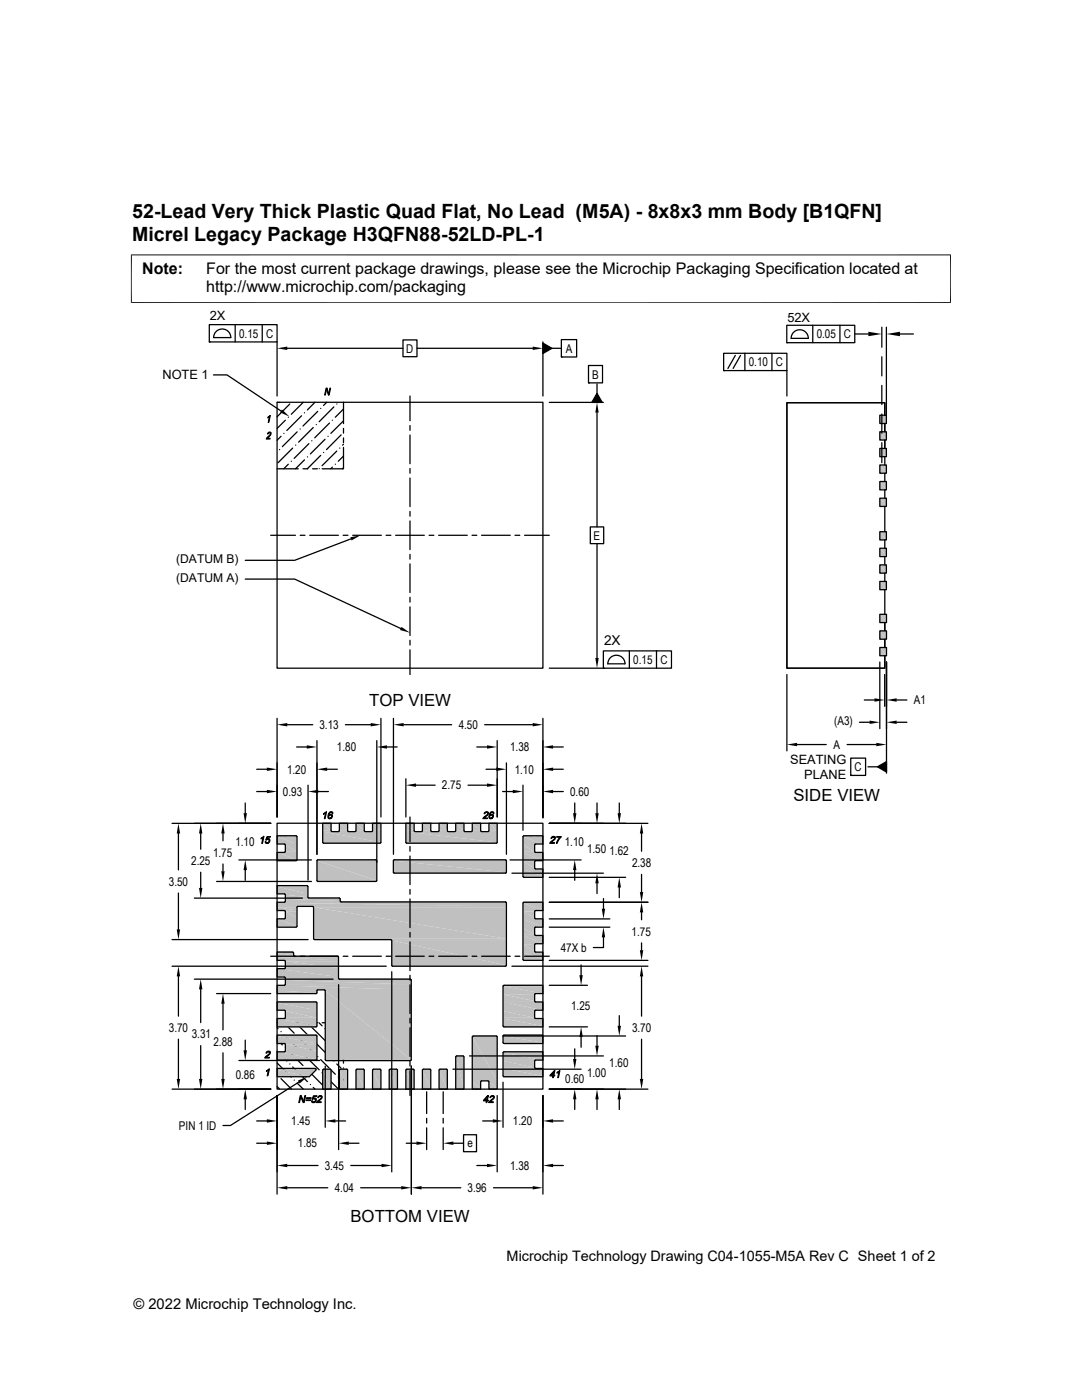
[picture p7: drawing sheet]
<svg xmlns="http://www.w3.org/2000/svg" width="216mm" height="279mm" viewBox="0 0 216 279" stroke-linecap="round" stroke-linejoin="round" font-family="sans-serif">
<g fill="none" stroke="#000" stroke-width=".25">
<path d="M55.3 93.6h4.2M55.3 80.3h53v53.1h-53zM55.3 80.3h.1M55.8 89.7h.1M55.8 80.3h.1M56.1 87.1l-.8 .8M56.6 86.5h.1M56.9 83.9l-1.6 1.6M57.5 92.6l-.9 1M57.5 83.3h.1M57.8 80.6l-2.5 2.6M58.1 92.1h.1"/>
<path d="M58.4 89.4l-2.9 3M59 88.8h.1M59.3 86.2l-3 2.9M59.9 85.6h.1M60.2 83l-3 2.9M60.5 93.6h.9M60.5 80.3l-2.4 2.4M60.7 91.8l-1.7 1.8M60.7 82.4h.1M61.3 91.2h.1M61.6 88.5l-2.9 3M62.2 88h.1"/>
<path d="M62.4 93.6h.9M62.5 85.3l-2.9 2.9M62.8 80.3l-1.5 1.5M63.1 84.7h.1M63.4 82.1l-2.9 2.9M63.7 93.5h.1M64 90.9l-2.7 2.7M64 81.5h.1M64.6 90.3h.1M64.9 87.7l-3 2.9M65.2 80.3l-.6 .6M65.4 87.1h.1"/>
<path d="M65.7 84.4l-2.9 3M66.3 93.2l-.3 .4M66.3 83.9h.1M66.6 81.2l-2.9 3M66.9 92.6h.1M67.2 90l-2.9 2.9M67.2 80.6h.1M67.8 89.4h.1M68.1 86.8l-2.9 2.9M68.5 80.3v4.2M68.5 85.5v.9M68.5 87.4v.9"/>
<path d="M68.5 89.3v4.3h-4.2M68.5 93.4l-.2 .2M68.5 91l-1 1.1M68.5 88.7l-.1 .1M68.5 84l-2.5 2.5M68.5 81.6l-1.6 1.7M176.6 82.9v-2.5h-19.6v52.9h19.6v-2.4M176.6 84.5v1.7M176.6 87.8v1.7M176.6 124.2v1.7M176.6 127.6v1.6"/>
</g>
<g fill="#c0c0c0">
<path d="M175.6 82.9l1.3 1.6h-1.3z"/>
<path d="M175.6 82.9h1.3v1.6z"/>
<path d="M175.6 86.2l1.3 1.6h-1.3z"/>
<path d="M175.6 86.2h1.3v1.6z"/>
<path d="M175.6 89.5l1.3 1.6h-1.3z"/>
<path d="M175.6 89.5h1.3v1.6z"/>
<path d="M175.6 92.8l1.3 1.6h-1.3z"/>
<path d="M175.6 92.8h1.3v1.6z"/>
<path d="M175.6 96.1l1.3 1.7h-1.3z"/>
<path d="M175.6 96.1h1.3v1.7z"/>
<path d="M175.6 99.4l1.3 1.7h-1.3z"/>
<path d="M175.6 99.4h1.3v1.7z"/>
<path d="M175.6 106.1l1.3 1.7h-1.3z"/>
<path d="M175.6 106.1h1.3v1.7z"/>
<path d="M175.6 109.4l1.3 1.7h-1.3z"/>
<path d="M175.6 109.4h1.3v1.7z"/>
<path d="M175.6 112.7l1.3 1.7h-1.3z"/>
<path d="M175.6 112.7h1.3v1.7z"/>
<path d="M175.6 116l1.3 1.7h-1.3z"/>
<path d="M175.6 116h1.3v1.7z"/>
<path d="M175.6 122.6l1.3 1.6h-1.3z"/>
<path d="M175.6 122.6h1.3v1.6z"/>
<path d="M175.6 125.9l1.3 1.7h-1.3z"/>
<path d="M175.6 125.9h1.3v1.7z"/>
<path d="M175.6 129.2l1.3 1.7h-1.3z"/>
<path d="M175.6 129.2h1.3v1.7z"/>
</g>
<g fill="none" stroke="#000" stroke-width=".25">
<path d="M175.6 82.9h1.3v1.6h-1.3zM175.6 86.2h1.3v1.6h-1.3zM175.6 89.5h1.3v1.6h-1.3zM175.6 92.8h1.3v1.6h-1.3zM175.6 96.1h1.3v1.7h-1.3zM175.6 99.4h1.3v1.7h-1.3zM176.6 82.9v-2.5h-19.6v52.9h19.6v-2.4M176.6 84.5v1.7M176.6 87.8v1.7M176.6 91.1v1.7M176.6 94.4v1.7M176.6 97.8v1.6"/>
<path d="M175.6 106.1h1.3v1.7h-1.3zM175.6 109.4h1.3v1.7h-1.3zM175.6 112.7h1.3v1.7h-1.3zM175.6 116h1.3v1.7h-1.3zM176.6 101.1v5M176.6 107.8v1.6M176.6 111.1v1.6M176.6 114.4v1.6M176.6 117.7v4.9M175.6 122.6h1.3v1.6h-1.3zM175.6 125.9h1.3v1.7h-1.3zM175.6 129.2h1.3v1.7h-1.3z"/>
<path d="M176.6 124.2v1.7M176.6 127.6v1.6M67.6 195.2l.1 .2M55.3 216.8l.5 .5M55.3 212.1l2.8 2.9M55.3 209.8l1.9 2M55.3 207.5l1 1M55.3 205.1l.2 .2M55.3 204.1h4.2M55.5 214.7h.1M56.1 215.3l2.1 2.1M56.1 205.9h.1"/>
<path d="M56.6 204.1l2.1 2.1M56.6 206.5l3 2.9M56.9 209.1h.1M57.5 209.7l3 2.9M57.8 212.3h.1M58.4 212.9l2.9 3M58.7 215.6h.1M59 204.1l2.9 3M59.3 216.2l1.2 1.2M59.3 206.8h.1M59.9 207.3l2.9 3M60.2 210h.1"/>
<path d="M60.5 204.1h.9M60.7 210.6l3 2.9M61 213.2h.1M61.6 213.8l3 2.9M61.6 204.4h.1M61.9 216.5h.1M62.2 205l3 2.9M62.4 204.1h.9M62.5 217l.3 .4M62.5 207.6h.1M63.1 208.2l2.9 3M63.4 210.9h.1"/>
<path d="M63.6 204.1l.7 .6M64 211.5l2.9 2.9M64.3 214.1h.1M64.3 204.1h4.2v4.2M64.9 214.7l2.6 2.7M64.9 205.3h.1M65.2 217.3h.1M65.4 205.9l3 2.9M65.7 208.5h.1M66 204.1l1.5 1.5M66.3 209.1l2.2 2.2M66.6 211.8h.1"/>
<path d="M67.2 212.3l1.3 1.4M67.5 215h.1M68.1 215.6l.4 .4M68.1 206.2h.1M68.3 204.1l.2 .2M68.5 209.3v1M68.5 211.2v1M68.5 213.1v4.3"/>
</g>
<g fill="#c0c0c0">
<path d="M97.6 164.3l1.6 1.5h-1.6z"/>
<path d="M97.6 164.3h1.6v1.5z"/>
<path d="M94.2 164.3l1.7 1.5h-1.7z"/>
<path d="M94.2 164.3h1.7v1.5z"/>
<path d="M90.9 164.3l1.7 1.5h-1.7z"/>
<path d="M90.9 164.3h1.7v1.5z"/>
<path d="M87.6 164.3l1.7 1.5h-1.7z"/>
<path d="M87.6 164.3h1.7v1.5z"/>
<path d="M84.3 164.3l1.7 1.5h-1.7z"/>
<path d="M84.3 164.3h1.7v1.5z"/>
<path d="M81 164.3l1.6 1.5h-1.6z"/>
<path d="M81 164.3h1.6v1.5z"/>
<path d="M74.3 164.3l1.7 1.5h-1.7z"/>
<path d="M74.3 164.3h1.7v1.5z"/>
<path d="M71 164.3l1.7 1.5h-1.7z"/>
<path d="M71 164.3h1.7v1.5z"/>
<path d="M67.7 164.3l1.7 1.5h-1.7z"/>
<path d="M67.7 164.3h1.7v1.5z"/>
<path d="M64.4 164.3l1.7 1.5h-1.7z"/>
<path d="M64.4 164.3h1.7v1.5z"/>
<path d="M97.6 165.8h1.6z"/>
<path d="M74.3 165.8h1.7z"/>
<path d="M94.2 165.8h1.7z"/>
<path d="M90.9 165.8h1.7z"/>
<path d="M87.6 165.8h1.7z"/>
<path d="M84.3 165.8h1.7z"/>
<path d="M81 165.8h1.6z"/>
<path d="M71 165.8h1.7z"/>
<path d="M67.7 165.8h1.7z"/>
<path d="M64.4 165.8h1.7z"/>
<path d="M97.6 165.8l1.6 .1z"/>
<path d="M74.3 165.8l1.7 .1z"/>
<path d="M94.2 165.8l1.7 .1z"/>
<path d="M90.9 165.8l1.7 .1z"/>
<path d="M87.6 165.8l1.7 .1z"/>
<path d="M84.3 165.8l1.7 .1z"/>
<path d="M81 165.8l1.7 .1z"/>
<path d="M71 165.8l1.7 .1z"/>
<path d="M67.7 165.8l1.7 .1z"/>
<path d="M64.4 165.8l1.7 .1z"/>
<path d="M97.6 165.9h1.6z"/>
<path d="M74.3 165.9h1.7z"/>
<path d="M94.2 165.9h1.7z"/>
<path d="M90.9 165.9h1.7z"/>
<path d="M87.6 165.9h1.7z"/>
<path d="M84.3 165.9h1.7z"/>
<path d="M81 165.9h1.7z"/>
<path d="M71 165.9h1.7z"/>
<path d="M67.7 165.9h1.7z"/>
<path d="M64.4 165.9h1.7z"/>
<path d="M97.5 165.9h1.7z"/>
<path d="M94.2 165.9h1.8z"/>
<path d="M90.9 165.9h1.8z"/>
<path d="M84.2 165.9h1.8z"/>
<path d="M71 165.9h1.8z"/>
<path d="M90.8 165.9h1.9z"/>
<path d="M87.5 165.9h1.9z"/>
<path d="M84.2 165.9h1.9z"/>
<path d="M67.6 165.9h1.9z"/>
<path d="M64.4 165.9h1.8z"/>
<path d="M74.2 165.9h1.8z"/>
<path d="M94.1 166h1.9z"/>
<path d="M94.1 165.9l1.9 .1z"/>
<path d="M90.8 166h1.9z"/>
<path d="M90.8 165.9l1.9 .1z"/>
<path d="M87.5 165.9l1.9 .1z"/>
<path d="M84.2 166h1.9z"/>
<path d="M84.2 165.9l1.9 .1z"/>
<path d="M81 165.9l1.8 .1z"/>
<path d="M70.9 166h1.9z"/>
<path d="M70.9 165.9l1.9 .1z"/>
<path d="M67.6 165.9l1.9 .1z"/>
<path d="M64.4 165.9l1.8 .1z"/>
<path d="M97.5 165.9l1.7 .1z"/>
<path d="M74.2 165.9l1.8 .1z"/>
<path d="M97.4 166h1.8z"/>
<path d="M94.1 166h2z"/>
<path d="M90.8 166h2z"/>
<path d="M87.4 166h2z"/>
<path d="M87.5 166h1.9z"/>
<path d="M84.1 166h2z"/>
<path d="M81 166h1.8z"/>
<path d="M74.2 166h1.8z"/>
<path d="M70.9 166h2z"/>
<path d="M67.5 166h2z"/>
<path d="M67.6 166h1.9z"/>
<path d="M64.4 166h1.8z"/>
<path d="M81 166l18.2 2.1h-18.2z"/>
<path d="M81 166h18.2v2.1z"/>
<path d="M64.4 166l11.6 2.1h-11.6z"/>
<path d="M64.4 166h11.6v2.1z"/>
</g>
<g fill="none" stroke="#c0c0c0" stroke-width=".2">
<path d="M63.2 171.7h12M63.2 171.7l12 .1M63.3 171.7h11.8M63.3 171.6h11.8M64.4 168.1h11.6M64.4 168.2h11.6M64.5 168.2h11.4M78.5 171.7h22.5M78.5 171.7l22.5 .1M78.5 171.6l22.5 .1M78.6 171.6h22.4M81 168.1h18.2"/>
<path d="M81 168.2h18.2M81 168.2l18.2 .1"/>
</g>
<g fill="#c0c0c0">
<path d="M78.5 171.8l22.5 2.3h-22.5z"/>
<path d="M78.5 171.8h22.5v2.3z"/>
</g>
<path d="M78.5 174.1h22.5M78.5 174.2h22.5M101 174.2h-22.5" fill="none" stroke="#c0c0c0" stroke-width=".2"/>
<g fill="#c0c0c0">
<path d="M63.2 171.8l12 3.9h-12z"/>
<path d="M63.2 171.8h12v3.9z"/>
</g>
<path d="M63.2 175.8h12M63.3 175.9h11.8M104.4 166.9h3.9M104.4 166.8h3.9" fill="none" stroke="#c0c0c0" stroke-width=".2"/>
<path d="M63.3 171.7l11.8-.1 .1 .2-.1 4-.1 .1h-11.7zM78.5 171.8v2.3M78.5 174.1l.2 .1h22.2l.1-.1M101 171.8l-.1-.2h-22.2l-.2 .2M101 171.8v2.3" fill="none" stroke="#000" stroke-width=".25"/>
<g fill="#c0c0c0">
<path d="M104.4 167l3.9 1.4h-3.9z"/>
<path d="M104.4 167h3.9v1.4z"/>
</g>
<path d="M104.4 168.5h2.3M104.4 168.6h2.3M106.7 168.5h-2.3M106.8 168.4l-2.4 .1" fill="none" stroke="#c0c0c0" stroke-width=".2"/>
<g fill="#c0c0c0">
<path d="M104.4 168.6l2.3 1.3h-2.3z"/>
<path d="M104.4 168.6h2.3v1.3z"/>
</g>
<path d="M104.4 170h2.3M104.4 170l2.3 .1M104.4 170.1h2.4" fill="none" stroke="#c0c0c0" stroke-width=".2"/>
<g fill="#c0c0c0">
<path d="M104.4 170.1l3.9 1.7h-3.9z"/>
<path d="M104.4 170.1h3.9v1.7z"/>
</g>
<path d="M104.4 171.8h2.4M104.4 171.9h2.3M106.8 171.8h-2.4" fill="none" stroke="#c0c0c0" stroke-width=".2"/>
<g fill="#c0c0c0">
<path d="M104.4 171.9l2.3 1.3h-2.3z"/>
<path d="M104.4 171.9h2.3v1.3z"/>
</g>
<path d="M104.4 173.3h2.3M104.4 173.3l2.3 .1M104.4 173.4h2.4" fill="none" stroke="#c0c0c0" stroke-width=".2"/>
<g fill="#c0c0c0">
<path d="M104.4 173.4l3.9 1.5h-3.9z"/>
<path d="M104.4 173.4h3.9v1.5z"/>
</g>
<path d="M104.4 174.9h3.9M104.4 175h3.9M104.5 175.1h3.8M104.4 180.2h3.9M104.4 180.1h3.9" fill="none" stroke="#c0c0c0" stroke-width=".2"/>
<g fill="#c0c0c0">
<path d="M104.4 180.2l3.9 1.5h-3.9z"/>
<path d="M104.4 180.2h3.9v1.5z"/>
</g>
<path d="M104.4 181.8h2.3M104.4 181.9h2.3M106.7 181.8h-2.3M106.8 181.7h-2.4" fill="none" stroke="#c0c0c0" stroke-width=".2"/>
<g fill="#c0c0c0">
<path d="M104.4 181.9l2.3 1.3h-2.3z"/>
<path d="M104.4 181.9h2.3v1.3z"/>
</g>
<path d="M104.4 183.2h2.3M104.4 183.3h2.3M104.4 183.4h2.4" fill="none" stroke="#c0c0c0" stroke-width=".2"/>
<g fill="#c0c0c0">
<path d="M104.4 183.4l3.9 1.6h-3.9z"/>
<path d="M104.4 183.4h3.9v1.6z"/>
</g>
<path d="M104.4 185h2.4M104.4 185.1h2.3M104.4 185.2h2.3M106.8 185l-2.4 .1" fill="none" stroke="#c0c0c0" stroke-width=".2"/>
<g fill="#c0c0c0">
<path d="M104.4 185.2l2.3 1.3h-2.3z"/>
<path d="M104.4 185.2h2.3v1.3z"/>
</g>
<path d="M104.4 186.5h2.3M104.4 186.6h2.3M104.4 186.7h2.4" fill="none" stroke="#c0c0c0" stroke-width=".2"/>
<g fill="#c0c0c0">
<path d="M104.4 186.7l3.9 1.6h-3.9z"/>
<path d="M104.4 186.7h3.9v1.6z"/>
</g>
<path d="M104.4 188.5h2.3M106.7 188.4h-2.3M106.8 188.4h-2.4" fill="none" stroke="#c0c0c0" stroke-width=".2"/>
<g fill="#c0c0c0">
<path d="M104.4 188.5l2.3 1.3h-2.3z"/>
<path d="M104.4 188.5h2.3v1.3z"/>
</g>
<path d="M104.4 189.9h2.3M104.4 189.9l2.4 .1M104.4 190h2.4" fill="none" stroke="#c0c0c0" stroke-width=".2"/>
<g fill="#c0c0c0">
<path d="M104.4 190l3.9 1.5h-3.9z"/>
<path d="M104.4 190h3.9v1.5z"/>
</g>
<path d="M100.4 196.8h7.9M100.4 196.7h7.9M100.5 196.7h7.8M104.4 191.5h3.9M104.4 191.6h3.9M108.3 196.7l-7.9 .1" fill="none" stroke="#c0c0c0" stroke-width=".2"/>
<g fill="#c0c0c0">
<path d="M100.4 196.8l7.9 1.5h-7.9z"/>
<path d="M100.4 196.8h7.9v1.5z"/>
</g>
<path d="M100.4 198.4h6.3M106.8 198.3l-6.4 .1M106.8 198.3h-6.4" fill="none" stroke="#c0c0c0" stroke-width=".2"/>
<g fill="#c0c0c0">
<path d="M100.4 198.5l6.3 1.3h-6.3z"/>
<path d="M100.4 198.5h6.3v1.3z"/>
</g>
<path d="M100.4 199.8h6.3M100.4 199.9h6.3M100.4 199.9l6.4 .1" fill="none" stroke="#c0c0c0" stroke-width=".2"/>
<g fill="#c0c0c0">
<path d="M100.4 200l7.9 1.6h-7.9z"/>
<path d="M100.4 200h7.9v1.6z"/>
</g>
<path d="M100.4 201.7h6.3M100.4 201.8h6.3M106.7 201.7h-6.3M106.8 201.6h-6.4" fill="none" stroke="#c0c0c0" stroke-width=".2"/>
<g fill="#c0c0c0">
<path d="M100.4 201.8l6.3 1.3h-6.3z"/>
<path d="M100.4 201.8h6.3v1.3z"/>
</g>
<path d="M100.4 203.1h6.3M100.4 203.2h6.3M100.4 203.2l6.4 .1M100.4 203.3h6.4" fill="none" stroke="#c0c0c0" stroke-width=".2"/>
<g fill="#c0c0c0">
<path d="M100.4 203.3l7.9 1.5h-7.9z"/>
<path d="M100.4 203.3h7.9v1.5z"/>
</g>
<path d="M100.4 206.7h7.9M100.4 204.8h7.9M100.4 206.6h7.9M100.4 204.9h7.9M100.5 204.9h7.8M100.5 206.6h7.8M108.3 206.7h-7.9" fill="none" stroke="#c0c0c0" stroke-width=".2"/>
<g fill="#c0c0c0">
<path d="M100.4 206.8l7.9 1.3h-7.9z"/>
<path d="M100.4 206.8h7.9v1.3z"/>
</g>
<path d="M100.4 208.1h7.9M100.4 210.1h7.9M100.4 208.2h7.9M100.4 209.9l7.9 .1M100.5 209.9h7.8M100.5 208.2h7.8M108.3 210h-7.9" fill="none" stroke="#c0c0c0" stroke-width=".2"/>
<g fill="#c0c0c0">
<path d="M100.4 210.1l7.9 1.5h-7.9z"/>
<path d="M100.4 210.1h7.9v1.5z"/>
</g>
<path d="M100.4 211.7h6.3M106.8 211.6h-6.4" fill="none" stroke="#c0c0c0" stroke-width=".2"/>
<g fill="#c0c0c0">
<path d="M100.4 211.7l6.3 1.4h-6.3z"/>
<path d="M100.4 211.7h6.3v1.4z"/>
</g>
<path d="M100.4 213.1h6.3M100.4 213.1l6.3 .1M100.4 213.2h6.4" fill="none" stroke="#c0c0c0" stroke-width=".2"/>
<g fill="#c0c0c0">
<path d="M100.4 213.2l7.9 1.5h-7.9z"/>
<path d="M100.4 213.2h7.9v1.5z"/>
</g>
<path d="M55.3 166.8h3.9M55.3 166.8l3.9 .1M55.3 166.9h3.9M55.3 166.9h4M100.4 214.7h7.9M100.4 214.8h7.9M100.4 214.9h7.9M100.5 214.9h7.8" fill="none" stroke="#c0c0c0" stroke-width=".2"/>
<g fill="none" stroke="#000" stroke-width=".25">
<path d="M106.8 171.8h1.5v-1.7h-1.5l-.1-.2v-1.4l1.6-.1v-1.6h-3.8l-.1 .2v7.9l.1 .2M106.8 171.8l-.1 .1v1.4l1.6 .1v1.7h-3.8M100.4 196.8v8M100.4 196.8l.1-.2h7.8v1.7l-1.6 .1v1.4l.1 .1 1.5 .1v1.6l-1.6 .1v1.4l.1 .2h1.5v1.6h-7.8l-.1-.1M106.8 183.3l-.1-.1v-1.4l1.6-.1v-1.6h-3.9v11.4l.1 .1 3.8 .1v-1.7l-1.6-.1v-1.4l.1-.1 1.5-.1v-1.6l-1.6-.1v-1.4l.1-.2h1.5v-1.6h-1.5M100.4 206.8v1.3M100.4 210.1v4.6M100.4 208.1l.1 .1M100.4 214.7l.1 .2M100.4 210.1l.1-.2h7.8v1.7l-1.6 .1v1.4l.1 .1M100.5 206.6l-.1 .2M100.5 206.6h7.8v1.7h-7.8"/>
<path d="M106.8 213.2h1.5v1.7h-7.8"/>
</g>
<g fill="#c0c0c0">
<path d="M55.3 167l4 1.4h-4z"/>
<path d="M55.3 167h4v1.4z"/>
</g>
<path d="M56.8 168.4l2.5 .1M56.9 168.5h2.4M56.9 168.6h2.4" fill="none" stroke="#c0c0c0" stroke-width=".2"/>
<g fill="#c0c0c0">
<path d="M56.9 168.6l2.4 1.3h-2.4z"/>
<path d="M56.9 168.6h2.4v1.3z"/>
</g>
<path d="M56.9 170.1h2.4M56.9 170h2.4M59.3 170.1h-2.5" fill="none" stroke="#c0c0c0" stroke-width=".2"/>
<g fill="#c0c0c0">
<path d="M55.3 170.1l4 1.5h-4z"/>
<path d="M55.3 170.1h4v1.5z"/>
</g>
<path d="M55.3 171.6h4M55.3 171.7h3.9M55.3 176.7l6.1 .1M55.3 176.8h6.1M55.3 176.8l6.1 .1M55.3 176.9h6.1M59.2 171.7l-3.9 .1M59.2 171.7h-3.9" fill="none" stroke="#c0c0c0" stroke-width=".2"/>
<g fill="#c0c0c0">
<path d="M55.3 176.9l6.1 1.5h-6.1z"/>
<path d="M55.3 176.9h6.1v1.5z"/>
</g>
<path d="M56.8 178.4h4.6M56.9 178.5h4.5" fill="none" stroke="#c0c0c0" stroke-width=".2"/>
<g fill="#c0c0c0">
<path d="M56.9 178.6l4.5 .5h-4.5z"/>
<path d="M56.9 178.6h4.5v.5z"/>
</g>
<path d="M56.9 179.9h11M56.9 179.1h4.5M56.9 179.1h4.6M56.9 179.2h4.7M56.9 179.2h10.9M56.9 179.3h11M56.9 179.3l11 .1M56.9 179.4h11M55.3 180.1h45.7M55.3 180.2h45.7M56.8 180.1h44.2M56.9 180h44" fill="none" stroke="#c0c0c0" stroke-width=".2"/>
<path d="M56.9 179.6h11" fill="none" stroke="#c0c0c0" stroke-width=".44"/>
<g fill="#c0c0c0">
<path d="M55.3 180.2l45.7 .7h-45.7z"/>
<path d="M55.3 180.2h45.7v.7z"/>
</g>
<path d="M55.3 181h4M59.3 180.9h-4M59.4 180.9h-4.1M62.4 180.9h38.6M62.5 180.9h38.5M62.5 181h38.5M62.6 181h38.4" fill="none" stroke="#c0c0c0" stroke-width=".2"/>
<g fill="#c0c0c0">
<path d="M55.3 181.1l4 .6h-4z"/>
<path d="M55.3 181.1h4v.6z"/>
</g>
<path d="M56.8 181.7h2.5M56.9 181.8h2.4M56.9 181.9h2.4" fill="none" stroke="#c0c0c0" stroke-width=".2"/>
<g fill="#c0c0c0">
<path d="M56.9 181.9l2.4 1.3h-2.4z"/>
<path d="M56.9 181.9h2.4v1.3z"/>
</g>
<path d="M56.8 183.4h2.5M56.9 183.3h2.4" fill="none" stroke="#c0c0c0" stroke-width=".2"/>
<g fill="#c0c0c0">
<path d="M55.3 183.4l4 1.5h-4z"/>
<path d="M55.3 183.4h4v1.5z"/>
</g>
<path d="M55.3 184.9h4M59.2 185h-3.9M59.2 184.9h-3.9" fill="none" stroke="#c0c0c0" stroke-width=".2"/>
<g fill="#c0c0c0">
<path d="M62.6 181.1l38.4 6.2h-38.4z"/>
<path d="M62.6 181.1h38.4v6.2z"/>
</g>
<path d="M55.3 190h3.2M55.3 190l3.3 .1M55.3 190.1h3.3M55.3 190.2h3.3M62.6 187.4h38.4M62.6 187.4l38.4 .1M62.7 187.5h38.3M78.1 187.5l22.9 .1M78.1 187.6h22.9" fill="none" stroke="#c0c0c0" stroke-width=".2"/>
<g fill="#c0c0c0">
<path d="M55.3 190.2l3.3 .5h-3.3z"/>
<path d="M55.3 190.2h3.3v.5z"/>
</g>
<path d="M55.3 190.7h3.3M55.3 190.7l3.3 .1M55.3 190.8h3.4M55.3 190.8l12.2 .1M55.3 190.9h12.2M55.3 191h12.2" fill="none" stroke="#c0c0c0" stroke-width=".2"/>
<g fill="#c0c0c0">
<path d="M55.3 191l12.2 .7h-12.2z"/>
<path d="M55.3 191h12.2v.7z"/>
</g>
<path d="M56.8 191.7h10.7M56.9 191.8h10.6" fill="none" stroke="#c0c0c0" stroke-width=".2"/>
<g fill="#c0c0c0">
<path d="M78.2 187.7l22.8 5h-22.8z"/>
<path d="M78.2 187.7h22.8v5z"/>
</g>
<path d="M78.2 192.7h22.8M101 192.8h-22.8" fill="none" stroke="#c0c0c0" stroke-width=".2"/>
<g fill="#c0c0c0">
<path d="M56.9 191.8l10.6 1.4h-10.6z"/>
<path d="M56.9 191.8h10.6v1.4z"/>
</g>
<path d="M56.8 193.3h10.7M56.9 193.3h10.6M56.9 193.2h10.6" fill="none" stroke="#c0c0c0" stroke-width=".2"/>
<g fill="#c0c0c0">
<path d="M55.3 193.3l12.2 1.7h-12.2z"/>
<path d="M55.3 193.3h12.2v1.7z"/>
</g>
<path d="M56.8 195h10.7M56.9 195h10.6M56.9 195.1h10.6M56.9 195.2h10.6M56.9 195.3h10.6M56.9 195.3h10.7M56.9 195.3l10.7 .1M56.9 195.4h25.1M56.9 195.5h25.2" fill="none" stroke="#c0c0c0" stroke-width=".2"/>
<g fill="#c0c0c0">
<path d="M56.9 195.6l25.2 .9h-25.2z"/>
<path d="M56.9 195.6h25.2v.9z"/>
</g>
<path d="M56.8 196.6h25.3M56.9 196.5h25.2M82.1 196.6h-25.3" fill="none" stroke="#c0c0c0" stroke-width=".2"/>
<g fill="#c0c0c0">
<path d="M55.3 196.6l26.8 .9h-26.8z"/>
<path d="M55.3 196.6h26.8v.9z"/>
</g>
<g fill="none" stroke="#c0c0c0" stroke-width=".2">
<path d="M55.3 197.6h8M55.3 197.7h7.9M55.3 198.2h7.9M55.3 200h7.8M55.3 200h7.9M63.2 198.3h-7.9M63.2 198.2l-7.9 .1M63.2 198.2h-7.9M63.3 197.6h-8M63.4 197.5l-8.1 .1M64.7 197.5l17.4 .1M64.8 197.6h17.3"/>
<path d="M64.9 197.6h17.2M64.9 197.7h17.2M55.3 200.1h7.9"/>
</g>
<path d="M55.3 197.9h7.9" fill="none" stroke="#c0c0c0" stroke-width=".44"/>
<g fill="#c0c0c0">
<path d="M55.3 200.1l7.9 1.5h-7.9z"/>
<path d="M55.3 200.1h7.9v1.5z"/>
</g>
<path d="M56.8 201.6h6.4M56.9 201.7h6.3M56.9 201.8h6.3" fill="none" stroke="#c0c0c0" stroke-width=".2"/>
<g fill="#c0c0c0">
<path d="M56.9 201.8l6.3 1.3h-6.3z"/>
<path d="M56.9 201.8h6.3v1.3z"/>
</g>
<path d="M56.8 203.3h6.4M56.9 203.2h6.3M56.9 203.1h6.3" fill="none" stroke="#c0c0c0" stroke-width=".2"/>
<g fill="#c0c0c0">
<path d="M55.3 203.3l7.9 1.5h-7.9z"/>
<path d="M55.3 203.3h7.9v1.5z"/>
</g>
<path d="M55.3 204.8h7.9M55.3 206.6h7.8M55.3 206.6h7.9M55.3 206.7h7.9M63.2 204.9h-7.9M63.2 204.8h-7.9" fill="none" stroke="#c0c0c0" stroke-width=".2"/>
<g fill="#c0c0c0">
<path d="M55.3 206.8l7.9 1.5h-7.9z"/>
<path d="M55.3 206.8h7.9v1.5z"/>
</g>
<path d="M56.8 208.3h6.4M56.9 208.3h6.3M56.9 208.4h6.3" fill="none" stroke="#c0c0c0" stroke-width=".2"/>
<g fill="#c0c0c0">
<path d="M56.9 208.4l6.3 1.3h-6.3z"/>
<path d="M56.9 208.4h6.3v1.3z"/>
</g>
<path d="M56.8 209.9h6.4M56.9 209.8h6.3M63.2 209.9h-6.4" fill="none" stroke="#c0c0c0" stroke-width=".2"/>
<g fill="#c0c0c0">
<path d="M55.3 209.9l7.9 1.5h-7.9z"/>
<path d="M55.3 209.9h7.9v1.5z"/>
</g>
<path d="M55.3 211.4h7.9M63.2 211.4l-7.9 .1" fill="none" stroke="#c0c0c0" stroke-width=".2"/>
<g fill="#c0c0c0">
<path d="M64.9 197.7l17.2 13.8h-17.2z"/>
<path d="M64.9 197.7h17.2v13.8z"/>
</g>
<path d="M55.3 213.2l7.7 .1M55.3 213.3h7.8M55.3 213.5h7.8M63.2 211.6h-7.9M63.2 211.5h-7.9M64.9 211.5h17.2M64.9 211.6h17.1M65 211.6h17M82.1 211.5l-17.2 .1" fill="none" stroke="#c0c0c0" stroke-width=".2"/>
<g fill="#c0c0c0">
<path d="M55.3 213.5l6.4 1.4h-6.4z"/>
<path d="M55.3 213.5h7.8l-1.4 1.4z"/>
</g>
<g fill="none" stroke="#000" stroke-width=".25">
<path d="M56.8 178.4l.1 .2v1.3l-.1 .1M61.4 176.9l-.1-.2h-6v1.7h1.5M61.4 176.9l.2 2.3h6.1l.2 .2M66.1 165.8v-1.5h-1.7l.1 3.9 11.3 .1 .2-.2M66.1 165.8l.1 .2 1.4-.1 .1-1.6h1.7v1.5M67.9 179.4v.4l.2 .2h32.8M69.4 165.8l.1 .2 1.5-.1v-1.6h1.7v1.5M72.7 165.8l.2 .1 1.3 .1 .1-.2v-1.5h1.7v3.8M86 165.8v-1.5h-1.7l-.1 1.6-1.4 .1-.1-.2-.1-1.5h-1.6v3.8M86 165.8l.1 .2 1.4-.1 .1-1.6h1.7v1.5M90.9 165.8l-.1 .1-1.4 .1-.1-.2M97.5 165.8l-.1 .2-1.4-.1-.1-1.6h-1.7v1.6l-1.4 .1-.2-.2v-1.5h-1.7v1.5"/>
<path d="M97.6 165.8v-1.5h1.6v3.9l-18 .1-.2-.2M56.8 191.7l.1 .1v1.4l-1.6 .1v1.7l1.6 .1v1.4l-.1 .1M56.8 180.1h-1.5v1.6h1.5l.1 .2v1.3l-.1 .1M56.8 196.6h-1.5v1.7h7.8l.1-.2M58.6 190.2l-.2-.2h-3.1v1.7h1.5M58.6 190.2v.5l.2 .1M58.8 190.8l8.7 .1v4.3l.2 .2h14.2M59.4 180.9l-.1 .2-.1 3.9h-3.9v-1.6h1.5M59.4 180.9h3M62.4 180.9l.1 .2 .1 6.2M62.6 187.3l.1 .2 15.4 .1 .1 5.1 .1 .1h22.6l.1-.1M63.1 200h-7.8v1.6l1.6 .1v1.4l-.1 .2h-1.5v1.6h7.8l.1-.1"/>
<path d="M63.1 200l.1 .1M81.9 195.4l.2 .2v15.9l-.2 .2-16.9-.1-.1-13.9-.2-.2h-1.3l-.2 .2v.4M100.9 180l.1 .2M101 180.2v12.5M55.3 213.2h7.6l.2 .3-1.4 1.4h-6.4zM56.8 209.9h-1.5v1.7l7.8-.1 .1-.1M63.1 206.6h-7.8v1.7h1.5l.1 .1v1.3l-.1 .2M63.1 206.6l.1 .2M63.2 200.1v4.7M63.2 206.8v4.6"/>
</g>
<path d="M94.2 206.9h5M94.3 206.8h4.9" fill="none" stroke="#c0c0c0" stroke-width=".2"/>
<g fill="#c0c0c0">
<path d="M91.1 210.7h1.4z"/>
<path d="M91.1 210.7l1.4 .1z"/>
<path d="M91 210.8h1.5z"/>
<path d="M91 210.8h1.6z"/>
<path d="M90.9 210.8l1.7 .1z"/>
<path d="M90.9 210.9h1.7z"/>
<path d="M87.8 213.4h1.3z"/>
<path d="M84.5 213.4h1.3z"/>
<path d="M81.1 213.4h1.4z"/>
<path d="M81.2 213.4h1.3z"/>
<path d="M77.8 213.4h1.4z"/>
<path d="M74.5 213.4h1.4z"/>
<path d="M71.2 213.4h1.4z"/>
<path d="M67.9 213.4h1.3z"/>
<path d="M64.6 213.4h1.3z"/>
<path d="M87.7 213.4h1.5z"/>
<path d="M87.8 213.4h1.4z"/>
<path d="M84.4 213.4h1.5z"/>
<path d="M71.1 213.4h1.5z"/>
<path d="M67.8 213.4h1.5z"/>
<path d="M67.9 213.4h1.4z"/>
<path d="M64.5 213.4h1.5z"/>
<path d="M81.1 213.4h1.5z"/>
<path d="M77.7 213.4h1.5z"/>
<path d="M74.4 213.4h1.5z"/>
<path d="M81 213.4h1.6z"/>
<path d="M77.7 213.4h1.6z"/>
<path d="M84.3 213.4h1.6z"/>
<path d="M74.4 213.4h1.6z"/>
<path d="M87.7 213.4l1.5 .1z"/>
<path d="M84.3 213.4l1.6 .1z"/>
<path d="M81 213.4l1.6 .1z"/>
<path d="M77.7 213.4l1.6 .1z"/>
<path d="M74.4 213.4l1.6 .1z"/>
<path d="M71.1 213.4l1.6 .1z"/>
<path d="M67.8 213.4l1.5 .1z"/>
<path d="M64.4 213.4l1.6 .1z"/>
<path d="M87.6 213.5h1.7z"/>
<path d="M84.3 213.5h1.6z"/>
<path d="M81 213.5h1.6z"/>
<path d="M77.7 213.5h1.6z"/>
<path d="M74.4 213.5h1.6z"/>
<path d="M71.1 213.5h1.6z"/>
<path d="M67.7 213.5h1.7z"/>
<path d="M64.4 213.5h1.6z"/>
<path d="M84.3 213.5h1.7z"/>
<path d="M71 213.5h1.7z"/>
<path d="M64.4 213.5h1.7z"/>
<path d="M87.6 213.5l1.7 .1z"/>
<path d="M84.3 213.5l1.7 .1z"/>
<path d="M81 213.5l1.6 .1z"/>
<path d="M77.7 213.5l1.6 .1z"/>
<path d="M74.3 213.5l1.7 .1z"/>
<path d="M71 213.5l1.7 .1z"/>
<path d="M67.7 213.5l1.7 .1z"/>
<path d="M64.4 213.5l1.7 .1z"/>
<path d="M94.2 206.9l5 8.8h-5z"/>
<path d="M94.2 206.9h5v8.8z"/>
<path d="M97.4 215.7h1.8z"/>
<path d="M94.2 215.7h1.8z"/>
<path d="M94.2 215.7h1.9z"/>
<path d="M97.5 215.7h1.7z"/>
<path d="M97.5 215.7l1.7 .1z"/>
<path d="M94.2 215.7l1.7 .1z"/>
<path d="M97.5 215.8h1.7z"/>
<path d="M94.2 215.8h1.7z"/>
<path d="M97.6 215.8l1.6 .1z"/>
<path d="M94.2 215.8l1.7 .1z"/>
<path d="M97.6 215.9l1.6 1.5h-1.6z"/>
<path d="M97.6 215.9h1.6v1.5z"/>
<path d="M94.2 215.9l1.7 1.5h-1.7z"/>
<path d="M94.2 215.9h1.7v1.5z"/>
<path d="M90.9 210.9l1.7 6.5h-1.7z"/>
<path d="M90.9 210.9h1.7v6.5z"/>
<path d="M87.6 213.6l1.7 3.8h-1.7z"/>
<path d="M87.6 213.6h1.7v3.8z"/>
<path d="M84.3 213.6l1.7 3.8h-1.7z"/>
<path d="M84.3 213.6h1.7v3.8z"/>
<path d="M81 213.6l1.6 3.8h-1.6z"/>
<path d="M81 213.6h1.6v3.8z"/>
<path d="M77.7 213.6l1.6 3.8h-1.6z"/>
<path d="M77.7 213.6h1.6v3.8z"/>
<path d="M74.3 213.6l1.7 3.8h-1.7z"/>
<path d="M74.3 213.6h1.7v3.8z"/>
<path d="M71 213.6l1.7 3.8h-1.7z"/>
<path d="M71 213.6h1.7v3.8z"/>
<path d="M67.7 213.6l1.7 3.8h-1.7z"/>
<path d="M67.7 213.6h1.7v3.8z"/>
<path d="M64.4 213.6l1.7 3.8h-1.7z"/>
<path d="M64.4 213.6h1.7v3.8z"/>
</g>
<g fill="none" stroke="#000" stroke-width=".25">
<path d="M41.8 64.8h13.5v3.4h-13.5zM41.8 68.2h.1M42.6 74.8h2.7l10.8 7.2M42.9 66.4a1.72 1.72 0 0 1 2-.7 1.72 1.72 0 0 1 1.2 1.7h-3.5zM46.9 64.8v3.4M52.3 64.8v3.4M55.3 68.2v10.8M57.3 69.5h23.1M80.4 67.8h2.8v3.4h-2.8zM81.8 79v5M83.2 69.5h23.1M108.3 68.5l1.8 1-1.8 1z"/>
<path d="M108.3 68.2v10.8M110.1 69.5h1.9M112 67.8h3.1v3.4h-3.1zM112 71.2h.1M117.4 72.9h2.8v3.5h-2.8zM117.4 76.4h.1M119.1 78.5l1.1 1.8h-2.1zM119.1 76.6v1.9M144.4 70.5h12.6v3.5h-12.6zM144.4 74h.1M146.7 70.9l-1.5 2.6M147.8 70.9l-1.5 2.6"/>
<path d="M148.6 70.5v3.5M154 70.5v3.5M157 64.9h13.6v3.5h-13.6zM157 68.4h.1M157 74v5M161.3 67.5a1.71 1.71 0 0 0-1.7-1.7 1.71 1.71 0 0 0-1.7 1.7h3.4M162.2 64.9v3.5M167.6 64.9v3.5M170.6 66.7h2.7M176 65.3v4M176 71.2v3.8M176 76.9v3.8"/>
<path d="M176.9 65.3v17.6M179.6 66.7h2.7M81.8 84.9v1M81.8 86.8v5.7M81.8 93.5v.9M81.8 95.4v5.7M109.6 80.3h10.8M119.1 82.3v22.9M176 82.6v3.8M176 88.3v4.1M48.9 115.6h9.9l21.2 9.8M54 106.8h4.9"/>
<path d="M59.9 106.8h1M61.8 106.8h5.7M68.5 106.8h.9M70 107.5l-11.2 4.3h-9.9M70.4 106.8h5.7M77 106.8h1M79 106.8h5.7M81.8 102.1v.9M81.8 104v5.7M81.8 110.6v1M81.8 112.5v5.8M81.8 119.2v1"/>
<path d="M85.6 106.8h1M87.5 106.8h5.7M94.2 106.8h.9M96.1 106.8h5.7M102.8 106.8h.9M104.7 106.8h4.9M117.8 105.2h2.7v3.3h-2.7zM119.1 108.5v22.8M81.8 121.1v5.7M81.8 127.8v.9M81.8 129.7v4.9M109.6 133.3h10.8"/>
<path d="M120.4 129.9h13.6v3.4h-13.6zM120.4 133.3h.1M122 131.1a1.73 1.73 0 0 1 2.7 1.4h-3.4l.2-.8zM125.6 129.9v3.5M131 129.9v3.5M157 134.6v15.3M172.5 139.7h2M175.6 132.1v13.3M176.5 134.6v6.4M176.9 132.1v22.2M178.9 139.7h2.1M51.2 158h2.1"/>
<path d="M51.2 153.5h2.1M55.3 143.4v19.6M57.3 144.6h5.1M59.2 149.1h2M61.5 156.7v18.9M63.2 147.8v22.7M63.5 158h2M65.3 153.5h2M68.9 144.6h5.1M75.2 147.8v24.3M76 143.4v19.6M77.2 149.1h2"/>
<path d="M78.5 143.4v27.1M80.5 144.6h9.6M81 155.4v7.6M83 156.7h3.8M93.4 156.7h3.8M95.1 149.1h2.1M96.7 144.6h9.6M97 153.5h2M99.2 147.8v15.2M100.3 158h2M101 152.3v18.2M104.4 156.7v9"/>
<path d="M108.3 143.4v19.8M110.4 158h2M110.4 153.5h2M110.4 149.1h2M159 148.6h5.9M169 148.6h5.9M169.8 151.3h2.9v3.4h-2.9zM169.8 154.7h.1M171.5 144.1h2M173.2 153h1.9M175.1 153l1.8-1v2.1zM178.9 144.1h2.1"/>
<path d="M34.3 164.3h19.7M35.6 166.3v7.3M35.6 178.2v7.3M38.8 179.2h21.5M40 166.3v3.2M40 174.1v3.1M43.2 175.9h18.9M44.5 166.3v1.5M44.5 172.4v1.5M47.7 171.6h14.4M48.9 160.3v2M48.9 173.7v2"/>
<path d="M55.3 164.3h53v53.1h-53zM55.3 166.8l3.9 .1v4.8l-3.9 .1v-1.7h1.5l.1-.2v-1.4l-1.6-.1zM81.8 163v5M81.8 168.9v1M81.8 170.8v5.8M81.8 177.5v1M81.8 179.4v5.7M101.8 171.6h14.2M102.2 174.3h18.2M109.6 164.3h19.7M109.6 175.1h15.2M114.7 160.3v2"/>
<path d="M114.7 173.7v2M119.1 160.3v2M119.1 176.3v2M120.4 179.3v2.1M123.6 160.3v2M123.6 177.1v2.1M128 166.3v3.6M128 174.5v3.5M34.3 187.5h27.2M34.3 192.8h42.8M35.6 194.9v7.9M38.8 195.4h27.7"/>
<path d="M40 197.4v6.7M43.2 198.3h10.8M54 190.8h4.9M59.9 190.8h1M61.8 190.8h5.7M67.6 196.5v32.9M68.5 190.8h.9M70.4 190.8h5.7M77 190.8h1M78.2 193.9v40M79 190.8h5.7M81.8 186.1v.9"/>
<path d="M81.8 188v5.7M81.8 194.6v1M81.8 196.6v5.7M85.6 190.8h1M87.5 190.8h5.7M94.2 190.8h.9M96.1 190.8h5.7M102.2 192.8h27.1M102.8 190.8h.9M104.7 190.8h4.9M109.6 196.6h7.6M109.6 191.7h19.7"/>
<path d="M109.6 180.1h19.7M109.6 183.4h12.1M109.6 185h12.1M116 192.6v2M120.4 187.1v2h-2M128 182.1v1.5M128 188.2v1.4M128 194.9v7.9M34.3 217.4h19.7M35.6 207.4v7.9M40 208.7v6.6M44.5 200.3v5.2"/>
<path d="M44.5 210.1v5.2M47.7 211.6h16.1M48.9 207.6v2M48.9 219.4v2M55.3 218.6v19.7M59.6 216l-13.6 8.6h-1.5M64.5 213.4h1.4l.2 .2v3.8h-1.7zM64.9 212.8v12.2M67.7 213.6l.2-.2 1.4 .1 .1 3.9h-1.7v-3.8M71.1 213.4h1.4l.2 .2v3.8h-1.7zM76 213.6l-.2-.2h-1.3l-.1 .2M76 213.6v3.8h-1.7v-3.8"/>
<path d="M77.7 213.4l1.6 .1v3.9h-1.6zM81.8 203.2v1M81.8 205.1v5.7M81.8 211.8v.9M81.8 213.7v4.9M82.1 212.8v25.5M82.6 213.6l-.1-.2h-1.3l-.2 .2M82.6 213.6v3.8h-1.6v-3.8M84.3 213.4h1.5l.2 .2v3.8h-1.7zM85.1 217.9v4.3M87.6 213.6l.2-.2 1.4 .1 .1 3.9h-1.7v-3.8M88.4 217.9v4.3"/>
<path d="M90.4 213.4h25.6M91.1 210.7h1.3M92.4 210.8l.2 .1v6.5h-1.7l.1-6.5 .1-.1M93.7 210.7h26.7M96.1 215.7l-.2 .2v1.5h-1.7v-10.5l.2-.1h4.7l.1 .1v10.5h-1.6v-1.5M96.1 215.7h1.3M97.4 215.7l.1 .2M99.2 218.6v15.3M100.3 206.8h24.5M100.4 216v9M108.3 218.6v19.7M109.6 217.4h19.7"/>
<path d="M109.6 204.9h7.6M114.7 209.3v2M114.7 219.4v2M116 207v2M119.1 206.7v2M119.1 219.4v2M123.6 202.7v2M123.6 219.4v2M128 207.4v7.9M51.2 228.2h2.1M51.2 223.7h2.1M57.3 237h8.1"/>
<path d="M57.3 232.6h6.2M66.9 223.7h2.1M69.6 228.2h2M70 232.6h6.1M72 237h8.1M81.1 228.2h2M84.1 237h7.8M85.1 223.2v.9M85.1 225.1v4.3M88.4 223.2v.9M88.4 225.1v4.3M90.5 228.2h2"/>
<path d="M92.5 226.5h2.6v3.3h-2.6zM95.1 232.6h2.1M96.3 223.7h2M98.5 237h7.8M110.4 223.7h2M110.4 232.6h2"/>
</g>
<g fill="#000">
<path d="M55.3 69.5l2-.3v.7zM106.3 69.2l2 .3-2 .4zM108.3 68.5l1.8 1-1.8 1zM173.3 66.2l2.7 .5-2.7 .4zM176.9 66.7l2.7-.5v.9zM56.3 81.7l1.5 1.4-1.9-.8zM119.1 80.3l.4 2h-.7zM119.1 78.5l1.1 1.8h-2.1zM69.9 107.2l2-.4-1.8 1.1zM80.1 125.1l1.7 1.2-2-.6zM118.8 131.3h.7l-.4 2zM174.5 139.4l2 .3-2 .3z"/>
<path d="M176.9 139.7l2-.3v.6zM53.3 153.2l2 .3-2 .4zM53.3 157.6l2 .4-2 .3zM55.3 144.6l2-.3v.7zM61.2 148.7l2 .4-2 .3zM61.5 158l2-.4v.7zM63.2 153.5l2.1-.3v.7zM74 144.3l2 .3-2 .4zM75.2 149.1l2-.4v.7zM78.5 144.6l2-.3v.7zM81 156.7l2-.3v.6zM97.2 148.7l2 .4-2 .3z"/>
<path d="M97.2 156.4l2 .3-2 .3zM99 153.2l2 .3-2 .4zM102.3 157.6l2.1 .4-2.1 .3zM106.3 144.3l2 .3-2 .4zM108.3 158l2.1-.4v.7zM108.3 153.5l2.1-.3v.7zM108.3 149.1l2.1-.4v.7zM157 148.6l2-.3v.6zM173.5 143.8l2.1 .3-2.1 .4zM174.9 148.3l2 .3-2 .3zM175.1 153l1.8-1v2.1zM176.9 144.1l2-.3v.7z"/>
<path d="M35.6 164.3l.3 2h-.6zM40 164.3l.4 2h-.7zM39.7 177.2h.7l-.4 2zM44.5 164.3l.3 2h-.6zM44.2 173.9h.6l-.3 2zM48.6 162.3h.7l-.4 2zM48.9 171.6l.4 2.1h-.7zM114.3 162.3h.7l-.3 2zM114.7 171.6l.3 2.1h-.7zM118.8 162.3h.7l-.4 2zM119.1 174.3l.4 2h-.7zM123.2 162.3h.7l-.3 2z"/>
<path d="M123.6 175.1l.3 2h-.7zM128 164.3l.4 2h-.7zM127.7 178h.7l-.4 2.1zM35.3 185.5h.6l-.3 2zM35.6 192.8l.3 2.1h-.6zM40 195.4l.4 2h-.7zM115.6 194.6h.7l-.3 2zM120.1 181.4h.7l-.4 2zM120.4 185l.4 2.1h-.7zM128 192.8l.4 2.1h-.7zM127.7 189.6h.7l-.4 2.1zM128 180.1l.4 2h-.7z"/>
<path d="M35.3 215.3h.6l-.3 2.1zM39.7 215.3h.7l-.4 2.1zM44.2 215.3h.6l-.3 2.1zM44.5 198.3l.3 2h-.6zM48.6 209.6h.7l-.4 2zM48.9 217.4l.4 2h-.7zM59.4 215.7l1.9-.8-1.5 1.3zM114.3 211.3h.7l-.3 2.1zM114.7 217.4l.3 2h-.7zM116 204.9l.3 2.1h-.7zM118.8 208.7h.7l-.4 2zM119.1 217.4l.4 2h-.7z"/>
<path d="M123.2 204.7h.7l-.3 2.1zM123.6 217.4l.3 2h-.7zM127.7 215.3h.7l-.4 2.1zM53.3 223.4l2 .3-2 .3zM53.3 227.8l2 .4-2 .3zM55.3 237l2-.3v.7zM55.3 232.6l2-.3v.6zM64.9 223.7l2-.3v.6zM67.6 228.2l2-.4v.7zM76.1 232.3l2.1 .3-2.1 .3zM80.1 236.7l2 .3-2 .4zM83.1 227.8l2 .4-2 .3z"/>
<path d="M82.1 237l2-.3v.7zM88.4 228.2l2.1-.4v.7zM97.2 232.3l2 .3-2 .3zM98.3 223.4l2.1 .3-2.1 .3zM106.3 236.7l2 .3-2 .4zM108.3 232.6l2.1-.3v.6zM108.3 223.7l2.1-.3v.6z"/>
</g>
<g fill="#000" stroke="#000" stroke-width=".2">
<path d="M65.1 77.4h.1l-.3 1.4h-.1z" fill-rule="evenodd"/>
<path d="M65.2 77.4l.4 1.1-.1 .3-.3-1.1z" fill-rule="evenodd"/>
<path d="M65.8 77.4h.2l-.3 1.4h-.2z" fill-rule="evenodd"/>
<path d="M53.5 83.2h.2l-.3 .2z" fill-rule="evenodd"/>
<path d="M53.5 86.4l.2-.2 .4 .1-.4 .1-.3 .2z" fill-rule="evenodd"/>
<path d="M53.5 83.2l.5-.3-.3 1.4h-.2l.2-1.1z" fill-rule="evenodd"/>
<path d="M53.8 86.4h.3a1.01 1.01 0 0 1-.7 1l-.1 .1h.6v.1h-.8l.8-.9z" fill-rule="evenodd"/>
<path d="M52.1 167.3l.4-.1-.4 .2z" fill-rule="evenodd"/>
<path d="M52.2 167.2l.5-.3-.3 1.4h-.2l.3-1.1z" fill-rule="evenodd"/>
<path d="M52.9 167.9h.2l.1 .3h.4l-.5 .1z" fill-rule="evenodd"/>
<path d="M53.2 167.5h.6z" fill-rule="evenodd"/>
<path d="M53.4 167.5h.4l.1 .1-.3 .6h-.3l.4-.3v-.3z" fill-rule="evenodd"/>
<path d="M53.3 166.9h.7v.2h-.6l-.2 .4h.6l-.8 .2z" fill-rule="evenodd"/>
<path d="M64.6 162.3h.3l-.3 .2z" fill-rule="evenodd"/>
<path d="M64.7 162.3l.5-.3-.3 1.4h-.2l.2-1.1z" fill-rule="evenodd"/>
<path d="M65.7 162.2l.4-.1-.3 .2-.2 .3 .2 .1-.2 .2 .1 .3 .4 .1-.3 .1-.4-.2z" fill-rule="evenodd"/>
<path d="M65.6 162.7l.3-.2 .4 .1z" fill-rule="evenodd"/>
<path d="M65.8 162.1l.5-.1 .1 .3h-.1l-.2-.2z" fill-rule="evenodd"/>
<path d="M66 162.6l.3 .1-.2 .6h-.3l.4-.4z" fill-rule="evenodd"/>
<path d="M96.7 162.2l.3-.2 .4 .1h-.4l-.2 .3h-.2z" fill-rule="evenodd"/>
<path d="M97.1 162.1h.3l.1 .3-.9 .8h.7v.2h-1l.5-.5a.46 .46 0 0 0 .4-.8z" fill-rule="evenodd"/>
<path d="M97.9 162.1h.3l-.4 .4v.2h.1l-.2 .4 .2 .2h.4l-.2 .1a.38 .38 0 0 1-.4-.1 .38 .38 0 0 1-.1-.4z" fill-rule="evenodd"/>
<path d="M97.8 162.7l.2-.2 .4 .1z" fill-rule="evenodd"/>
<path d="M97.9 162.1h.1a.36 .36 0 0 1 .6 .1l-.2 .1-.1-.2z" fill-rule="evenodd"/>
<path d="M98.1 162.6h.3l.1 .3-.2 .4h-.3a.33 .33 0 0 0 .3-.3 .33 .33 0 0 0-.2-.4z" fill-rule="evenodd"/>
<path d="M110.2 167l.3-.1 .3 .1h-.4l-.5 .3z" fill-rule="evenodd"/>
<path d="M110.4 167l.4 .1v.3l-.8 .7h.6v.2h-.9l.8-.8a.23 .23 0 0 0 .2-.3 .23 .23 0 0 0-.3-.2z" fill-rule="evenodd"/>
<path d="M111.1 166.9h.9l-.8 1.4h-.2l.4-.8 .3-.4h-.6z" fill-rule="evenodd"/>
<path d="M53.2 213.7l.3-.1-.4 .2z" fill-rule="evenodd"/>
<path d="M53.2 209.9l.3-.1 .4 .1h-.4l-.3 .3h-.2z" fill-rule="evenodd"/>
<path d="M53.3 213.6l.5-.3-.3 1.4h-.2l.2-1.1z" fill-rule="evenodd"/>
<path d="M53.6 209.9h.3v.3l-.8 .8h.7l-.1 .2h-.9l.6-.7a.33 .33 0 0 0 .4-.2 .33 .33 0 0 0-.2-.4z" fill-rule="evenodd"/>
<path d="M59.9 218.7h.2l-.3 1.3h-.2z" fill-rule="evenodd"/>
<path d="M60.1 218.7l.5 1.1-.1 .2-.5-1.1z" fill-rule="evenodd"/>
<path d="M60.8 218.7h.2l-.3 1.3h-.2z" fill-rule="evenodd"/>
<path d="M61.1 219.5h.9v.1h-1z" fill-rule="evenodd"/>
<path d="M61.2 219.1h.9v.1h-.9z" fill-rule="evenodd"/>
<path d="M62.2 219.7h.1l.1 .2h.5l-.6 .1z" fill-rule="evenodd"/>
<path d="M62.5 219.2l.3-.1 .2 .1z" fill-rule="evenodd"/>
<path d="M62.7 219.3l.4-.1v.2l-.2 .5h-.4l.4-.3v-.2z" fill-rule="evenodd"/>
<path d="M62.5 218.7h.7v.1h-.5l-.2 .4h.6l-.8 .2z" fill-rule="evenodd"/>
<path d="M63.5 218.8l.3-.1 .4 .1h-.5l-.1 .3h-.2z" fill-rule="evenodd"/>
<path d="M63.9 218.8h.3l.1 .3-.9 .8h.7v.1h-1l.5-.4a.55 .55 0 0 0 .4-.8z" fill-rule="evenodd"/>
<path d="M97.3 218.7h.2l-.9 .9h.9l-.1 .1h-.2v.3h-.2v-.3h-.5v-.1z" fill-rule="evenodd"/>
<path d="M97.5 218.7l-.2 .9h-.7h.5l.1-.7z" fill-rule="evenodd"/>
<path d="M97.9 218.8l.2-.1 .5 .1h-.5l-.2 .3h-.2z" fill-rule="evenodd"/>
<path d="M98.3 218.8h.3v.3l-.8 .8h.6v.1h-.9l.5-.5a.49 .49 0 0 0 .3-.7z" fill-rule="evenodd"/>
<path d="M110.6 213.7h.1l-.8 .9h.8v.1h-.2l-.1 .4h-.1v-.4h-.6v-.1z" fill-rule="evenodd"/>
<path d="M110.7 213.7l-.2 .9h-.6h.5l.1-.6z" fill-rule="evenodd"/>
<path d="M111.1 214h.4l-.4 .2z" fill-rule="evenodd"/>
<path d="M111.3 214l.4-.3-.3 1.4h-.1l.2-1.1z" fill-rule="evenodd"/>
</g>
<path d="M26.1 50.9h163.7M26.2 50.8v9.7M189.7 50.8v9.7M26.1 60.4h163.7" fill="none" stroke="#000" stroke-width=".2"/>
<g font-size="3.9">
<text x="26.4" y="43.5">52-Lead Very Thick Plastic Quad Flat, No Lead (M5A) - 8x8x3 mm Body [B1QFN]</text>
<text x="26.4" y="48">Micrel Legacy Package H3QFN88-52LD-PL-1</text>
</g>
<g font-size="3.3">
<text x="73.6" y="140.9">TOP VIEW</text>
<text x="158.3" y="159.9">SIDE VIEW</text>
<text x="69.9" y="243.9">BOTTOM VIEW</text>
</g>
<g font-size="3.2">
<text x="28.4" y="54.6">Note:</text>
<text x="41.1" y="58.3">http://www.microchip.com/packaging</text>
<text x="41.1" y="54.6">For the most current package drawings, please see the Microchip Packaging Specification located at</text>
</g>
<g font-size="2.9">
<text x="101.1" y="251.7">Microchip Technology Drawing C04-1055-M5A Rev C Sheet 1 of 2</text>
<text x="26.6" y="261.3">© 2022 Microchip Technology Inc.</text>
</g>
<text font-size="2.7" x="120.5" y="128.8">2X</text>
<g font-size="2.6">
<text x="41.9" y="63.8">2X</text>
<text x="157.1" y="64.2">52X</text>
<text x="32.4" y="75.7">NOTE 1</text>
<text x="157.7" y="152.4">SEATING</text>
<text x="160.5" y="155.5">PLANE</text>
</g>
<g font-size="2.4">
<text x="47.7" y="67.4">0.15</text>
<text x="53.1" y="67.4">C</text>
<text x="81.1" y="70.4">D</text>
<text x="112.9" y="70.4">A</text>
<text x="163" y="67.5">0.05</text>
<text x="168.4" y="67.5">C</text>
<text x="118.1" y="75.5">B</text>
<text x="149.4" y="73.1">0.10</text>
<text x="154.8" y="73.1">C</text>
<text x="118.4" y="107.7">E</text>
<text x="35.1" y="112.4">(DATUM B)</text>
<text x="35.1" y="116.2">(DATUM A)</text>
<text x="126.4" y="132.5">0.15</text>
<text x="131.8" y="132.5">C</text>
<text x="182.4" y="140.6">A1</text>
<text x="63.7" y="145.5">3.13</text>
<text x="67.2" y="149.9">1.80</text>
<text x="91.5" y="145.5">4.50</text>
<text x="101.8" y="149.9">1.38</text>
<text x="166.3" y="149.4">A</text>
<text x="166.5" y="144.8">(A3)</text>
<text x="57.3" y="154.4">1.20</text>
<text x="102.7" y="154.4">1.10</text>
<text x="170.5" y="153.9">C</text>
<text x="56.5" y="158.8">0.93</text>
<text x="88.2" y="157.5">2.75</text>
<text x="113.7" y="158.8">0.60</text>
<text x="38.1" y="172.6">2.25</text>
<text x="42.5" y="171">1.75</text>
<text x="47" y="168.8">1.10</text>
<text x="112.7" y="168.8">1.10</text>
<text x="117.1" y="170.1">1.50</text>
<text x="121.6" y="170.6">1.62</text>
<text x="126.1" y="173">2.38</text>
<text x="33.7" y="176.8">3.50</text>
<text x="111.9" y="189.9">47X b</text>
<text x="126" y="186.7">1.75</text>
<text x="114" y="201.6">1.25</text>
<text x="33.7" y="205.9">3.70</text>
<text x="38.3" y="207.2">3.31</text>
<text x="42.6" y="208.7">2.88</text>
<text x="126.1" y="205.9">3.70</text>
<text x="47" y="215.3">0.86</text>
<text x="117.1" y="214.9">1.00</text>
<text x="121.6" y="212.9">1.60</text>
<text x="112.8" y="216.2">0.60</text>
<text x="35.7" y="225.5">PIN 1 ID</text>
<text x="58.1" y="224.6">1.45</text>
<text x="102.4" y="224.6">1.20</text>
<text x="59.4" y="229">1.85</text>
<text x="64.8" y="233.4">3.45</text>
<text x="93.3" y="229">e</text>
<text x="101.8" y="233.4">1.38</text>
<text x="66.8" y="237.9">4.04</text>
<text x="93.3" y="237.9">3.96</text>
</g>
</svg>
